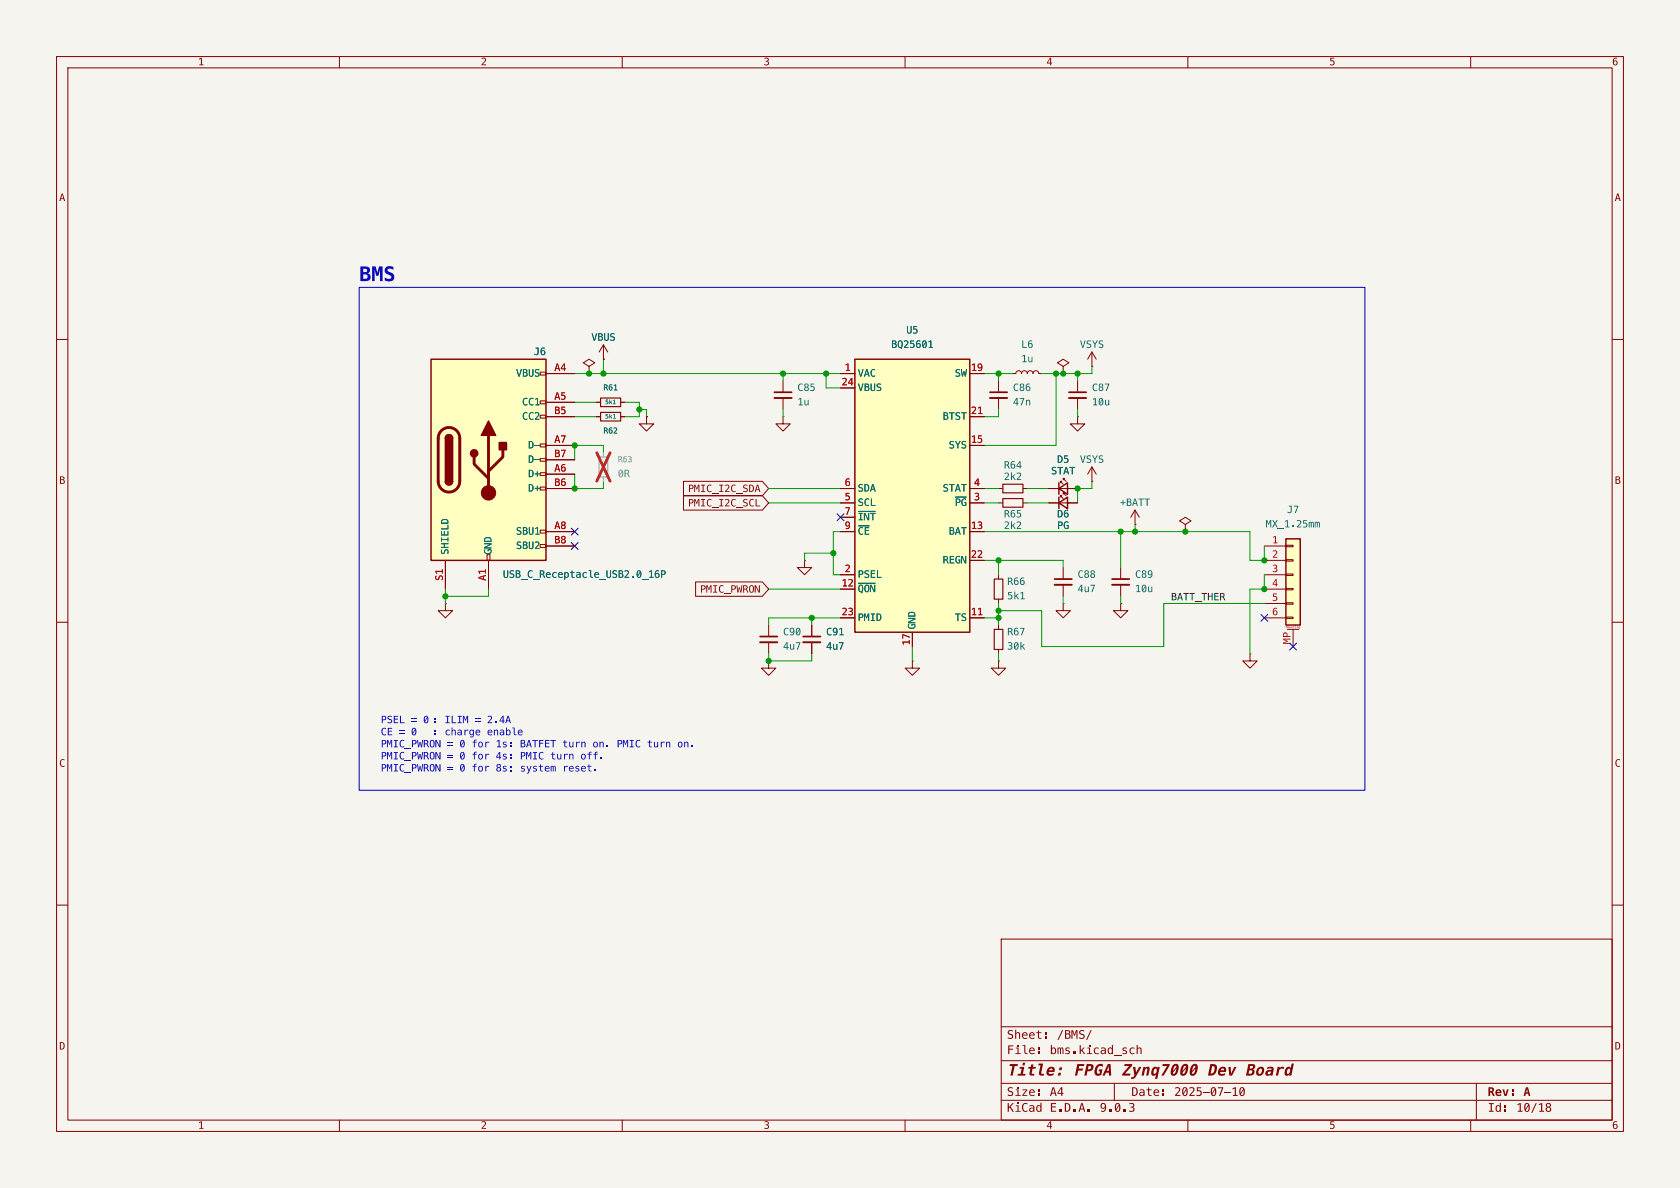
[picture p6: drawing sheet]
<svg xmlns="http://www.w3.org/2000/svg" width="297mm" height="210mm" viewBox="0 0 297 210" stroke-linecap="round" stroke-linejoin="round" font-family="sans-serif">
<path d="M0 0h297v210h-297z" fill="#f5f4ef" stroke="#f5f4ef" stroke-width=".18"/>
<g fill="none" stroke="#840000" stroke-width=".18">
<path d="M10 10h277v190h-277zM12 12h273v186h-273zM60 10v2M110 10v2M160 10v2M210 10v2M260 10v2M10 60h2M285 60h2M10 110h2M285 110h2M10 160h2"/>
<path d="M177 166h108v32h-108zM285 160h2M60 198v2M110 198v2M160 198v2M210 198v2M260 198v2"/>
</g>
<g fill="#840000">
<path d="M205.5 192.6h.3v.4h-.3z"/>
<path d="M205.5 193.4h.3v.3h-.3z"/>
<path d="M219.3 192.3l.1-.1a.56 .56 0 0 1 .6 .2 .56 .56 0 0 1 .1 .6 .53 .53 0 0 1-.2 .7 .53 .53 0 0 1-.7-.1v-.2h.2a.29 .29 0 0 0 .4 .1 .29 .29 0 0 0 .1-.4l-.1-.4-.4 .7h-.2l-.1-.4h.2v.2l.5-.7a.29 .29 0 0 0-.4-.1 .29 .29 0 0 0-.1 .4v.2h-.2z"/>
</g>
<path d="M177 194.5h108" fill="none" stroke="#840000" stroke-width=".18"/>
<g fill="#840000">
<path d="M192.3 196.1h.4v.4h-.4z"/>
<path d="M199.7 195h.2a.41 .41 0 0 1 .6 .1 .41 .41 0 0 1-.2 .6 .47 .47 0 0 1 .2 .7 .47 .47 0 0 1-.7 .1h-.2v-.2l.2 .1a.34 .34 0 0 0 .6-.3 .34 .34 0 0 0-.5-.3v-.2a.29 .29 0 0 0 .4 0 .29 .29 0 0 0 0-.4 .29 .29 0 0 0-.4 0h-.2z"/>
</g>
<path d="M177 191.5h108" fill="none" stroke="#840000" stroke-width=".18"/>
<g fill="#840000">
<path d="M183.5 192.6h.3v.4h-.3z"/>
<path d="M183.5 193.4h.3v.3h-.3z"/>
<path d="M266 195.4h.3v.4h-.3z"/>
<path d="M266 196.2h.3v.3h-.3z"/>
<path d="M273.4 195.1a.43 .43 0 0 1 .7 0 .43 .43 0 0 1-.2 .6 .47 .47 0 0 1 0 .9 .47 .47 0 0 1-.7-.5h.3a.3 .3 0 0 0 .4 .2 .3 .3 0 0 0 0-.4 .3 .3 0 0 0-.4 .1l-.3 .1 .1-.2 .3-.2-.3-.3h.2a.26 .26 0 0 0 .4 .2 .26 .26 0 0 0 0-.4 .26 .26 0 0 0-.4 .1l-.2 .1z"/>
</g>
<path d="M177 187.5h108" fill="none" stroke="#840000" stroke-width=".18"/>
<g fill="#840000">
<path d="M180.8 187.9h.4l-.1 .4h-.4z"/>
<path d="M185.3 188.8a.64 .64 0 0 1 .9-.2 .64 .64 0 0 1 .2 .9h-1a.37 .37 0 0 0 .2 .4 .37 .37 0 0 0 .4-.1l.3-.1-.1 .4h-.1a.69 .69 0 0 1-.9 0 .69 .69 0 0 1-.1-.9h1a.31 .31 0 0 0-.3-.3 .31 .31 0 0 0-.3 .3h-.4z"/>
<path d="M187.3 188.7h.5l-.1 .5h-.5z"/>
<path d="M187.1 189.6h.5l-.1 .5h-.5z"/>
<path d="M182.1 185.3a.5 .5 0 0 1 .6-.1 .5 .5 0 0 1 .2 .6h-.8a.43 .43 0 0 0 .3 .4 .43 .43 0 0 0 .5-.1v.2l-.4 .1a.56 .56 0 0 1-.6-.8h.9a.31 .31 0 0 0-.4-.3 .31 .31 0 0 0-.3 .3h-.2z"/>
<path d="M183.5 185.2h.3v.4h-.3z"/>
<path d="M183.5 186h.3v.3h-.3z"/>
<path d="M199.8 185.3l.2-.1a.38 .38 0 0 1 .6 .2 .42 .42 0 0 0-.6 .1 .42 .42 0 0 0 0 .5 .42 .42 0 0 0 .6 .1 .39 .39 0 0 1-.7 .2 .69 .69 0 0 1-.1-1z"/>
<path d="M200.9 184.7h.2v.7l.3-.2a.36 .36 0 0 1 .4 .4v.7h-.2v-.7a.26 .26 0 0 0-.3-.3 .26 .26 0 0 0-.2 .4v.6h-.2z"/>
</g>
<path d="M177 181.5h108" fill="none" stroke="#840000" stroke-width=".18"/>
<g fill="#840000">
<path d="M184.8 182.5h.3v.4h-.3z"/>
<path d="M184.8 183.3h.3v.3h-.3z"/>
</g>
<g fill="none" stroke="#840000" stroke-width=".18">
<path d="M105.4 71.1h.8M109.7 71.1h.8M138.4 73.7v1.2h1.3l-1.3 1.3-1.2-1.3h1.2M138.4 73.7h.1M138.4 67.3v2M138.4 70.4v2M176.5 67.3v2M176.5 70.4v2M188 64.8l1-.7-1-.6-1.1 .6 1.1 .7v1.2M188 66h.1M190.5 73.7v1.2h1.3l-1.3 1.3-1.3-1.3h1.3M190.5 73.7h.1"/>
<path d="M190.5 67.3v2M190.5 70.4v2M142.2 99.1v1.2h1.3l-1.3 1.3-1.2-1.3h1.2M142.2 99.1h.1M176.5 86.4h.8M176.5 88.9h.8M180.8 86.4h.8M180.8 88.9h.8M185.4 86.4h5.1M185.4 88.9h5.1M187.5 85.3v-.2h.2h-.2l.5 .5M187.5 87.9v-.3h.2h-.2l.5 .5"/>
<path d="M188 84.8v-.2h.2h-.2l.5 .5M188 87.4v-.3h.2h-.2l.5 .5M193 85.1h.1M193 82.6l-.7 1.2M193 82.6l.8 1.2M193 82.6v2.5M176.5 116.8v1.3h1.3l-1.3 1.3-1.2-1.3h1.2M176.5 116.8h.1M176.5 101.6v.8M176.5 105.9v.8M176.5 110.5v.8M176.5 114.8v.8"/>
<path d="M188 106.7v1.3h1.2l-1.2 1.2-1.3-1.2h1.3M188 106.7h.1M188 100.3v2.1M188 103.4v2M198.1 100.3v2.1M198.1 103.4v2M197 191.5v3M261 191.5v6.5"/>
</g>
<path d="M136.9 69.3h3.1M175 69.3h3.1M189 69.3h3M186.4 102.4h3.1M196.6 102.4h3" fill="none" stroke="#840000" stroke-width=".3"/>
<path d="M136.9 70.4h3.1M175 70.4h3.1M189 70.4h3M186.4 103.4h3.1M196.6 103.4h3" fill="none" stroke="#840000" stroke-width=".33"/>
<path d="M187.2 86.4l1.5-1.1v2.1zM187.2 88.9l1.5-1v2zM187.2 85.3v2.1M187.2 87.9v2" fill="none" stroke="#840000" stroke-width=".25"/>
<path d="M106.2 70.4h3.5v1.5h-3.5zM177.3 88.1h3.5v1.6h-3.5zM177.3 85.6h3.5v1.5h-3.5zM175.8 111.3h1.5v3.5h-1.5zM175.8 102.4h1.5v3.5h-1.5z" fill="none" stroke="#840000" stroke-width=".2"/>
<path d="M227.3 95.3h2.6v15.2h-2.6z" fill="#ffffc2"/>
<path d="M227.3 95.3h2.6v15.2h-2.6z" fill="none" stroke="#840000" stroke-width=".25"/>
<path d="M227.3 96.4h1.3v.2h-1.3zM227.3 98.9h1.3v.3h-1.3zM227.3 101.5h1.3v.2h-1.3zM227.3 104h1.3v.3h-1.3zM227.3 106.6h1.3v.2h-1.3zM227.3 109.1h1.3v.2h-1.3zM227.6 111.3h2" fill="none" stroke="#840000" stroke-width=".18"/>
<path d="M229.6 110.8l.2-.1v.4h-.2l.2-.1h-.2v-.1h.2l-.1-.1-.1 .1z" fill="#840000"/>
<g fill="none" stroke="#840000" stroke-width=".18">
<path d="M193 64.8h.1M193 62.2l-.7 1.3M193 62.2l.8 1.3M193 62.2v2.6M223.5 96.5h3.8M223.5 99.1h3.8M221 115.6v1.2h1.2l-1.2 1.3-1.3-1.3h1.3M221 115.6h.1M223.5 101.6h3.8M223.5 104.1h3.8M223.5 106.7h3.8M223.5 109.2h3.8"/>
<path d="M228.6 111.3v3"/>
</g>
<path d="M76.2 63.5h20.3v35.6h-20.3z" fill="#ffffc2"/>
<g fill="none" stroke="#840000" stroke-width=".18">
<path d="M95.5 70.9h1v.5h-1zM95.5 73.4h1v.5h-1zM95.5 78.5h1v.5h-1zM96.5 66h5.1M96.5 71.1h5.1M96.5 73.7h5.1M96.5 78.7h5.1M78.7 99.1v5M86.1 98h.5v1.1h-.5zM86.4 99.1v5M95.5 81h1v.5h-1zM95.5 83.6h1v.5h-1z"/>
<path d="M95.5 86.1h1v.5h-1zM95.5 93.7h1v.5h-1zM95.5 96.3h1v.5h-1zM96.5 81.3h5.1M96.5 83.8h5.1M96.5 86.4h5.1M96.5 94h5.1M96.5 96.5h5.1"/>
</g>
<path d="M76.2 63.5h20.3v35.6h-20.3zM78.7 77.5a.64 .64 0 0 1 .7-.7 .64 .64 0 0 1 .6 .7M78.7 85.1a.64 .64 0 0 0 .7 .6 .64 .64 0 0 0 .6-.6" fill="none" stroke="#840000" stroke-width=".25"/>
<path d="M78 76.1a1.9 1.9 0 0 1 2.1-.4 1.9 1.9 0 0 1 1.2 1.8v7.6a1.91 1.91 0 0 1-1.9 1.9 1.91 1.91 0 0 1-1.9-1.9v-7.8l.1-.6zM86.4 77v10.1M88.9 79.5v1.3l-2.5 2.5M83.8 80.8v1.2l2.6 2.6" fill="none" stroke="#840000" stroke-width=".51"/>
<g fill="#840000" stroke="#840000" stroke-width=".25">
<path d="M78.7 77.5h1.3v7.6h-1.3z"/>
<path d="M78.9 77a.64 .64 0 0 1 .7-.1 .64 .64 0 0 1 .4 .6h-1.3z"/>
<path d="M78.7 85.1h1.3a.64 .64 0 0 1-.6 .6 .64 .64 0 0 1-.7-.6z"/>
<path d="M86.4 74.4l1.2 2.6h-2.5z"/>
<path d="M88.3 78.2h1.2v1.3h-1.2z"/>
<circle cx="83.8" cy="80.1" r=".63"/>
</g>
<circle cx="86.4" cy="87.1" r="1.27" fill="#840000" stroke="#840000" stroke-width=".18"/>
<g fill="#006464">
<path d="M115.9 100.9h.1a.31 .31 0 0 1 .5 .1h-.2a.37 .37 0 0 0-.4 .4 .41 .41 0 0 1 .6 .1 .41 .41 0 0 1-.2 .6 .41 .41 0 0 1-.5-.3l.1-.1a.25 .25 0 0 0 .4 .2 .25 .25 0 0 0 .1-.4 .25 .25 0 0 0-.4 .1l-.2 .1v-.5z"/>
<path d="M116.9 100.8h.4a.42 .42 0 0 1 .4 .6 .42 .42 0 0 1-.6 .2v.5h-.2v-.6h.4a.24 .24 0 0 0 .2-.3 .24 .24 0 0 0-.2-.2h-.2v.5h-.2z"/>
</g>
<g fill="none" stroke="#840000" stroke-width=".18">
<path d="M104.1 64.8l1.1-.7-1.1-.6-1 .6 1 .7v1.2M104.1 66h.1M105.4 73.7h.8M109.7 73.7h.8M114.3 73.7v1.2h-1.3l1.3 1.3 1.3-1.3h-1.3M114.3 73.7h.1M179.1 66h.5l.1-.3 .4-.2 .3 .2 .2 .3 .1-.3 .4-.2 .4 .2 .1 .3 .2-.3 .3-.2 .4 .2 .1 .3 .2-.3 .3-.2 .4 .2 .1 .3h.5M209.5 92.7l1.1-.6-1.1-.7-1 .7 1 .6v1.3M209.5 94h.1M78.7 106.7v1.3h-1.2l1.2 1.2 1.3-1.2h-1.3M78.7 106.7h.1M198.1 106.7v1.3h1.3l-1.3 1.2-1.3-1.2h1.3"/>
<path d="M198.1 106.7h.1"/>
</g>
<path d="M105.9 80.8h1.5v3.5h-1.5z" fill="none" stroke="#9c9b98" stroke-width=".2"/>
<path d="M106.7 80v.8M106.7 84.3v.8" fill="none" stroke="#9c9b98" stroke-width=".18"/>
<path d="M105.5 80l2.4 5.1M107.9 80l-2.4 5.1" fill="none" stroke="#e12e31" stroke-width=".46"/>
<path d="M106.2 72.9h3.5v1.5h-3.5z" fill="none" stroke="#840000" stroke-width=".2"/>
<path d="M151.1 63.5h20.3v48.3h-20.3z" fill="#ffffc2"/>
<path d="M151.1 63.5h20.3v48.3h-20.3z" fill="none" stroke="#840000" stroke-width=".25"/>
<g fill="none" stroke="#840000" stroke-width=".18">
<path d="M106.7 63.5h.1M106.7 61l.7 1.2M106.7 61l-.8 1.2M106.7 61v2.5M148.6 66h2.5M171.4 73.7h2.6M120.8 85.1h14l1.1 1.3-1.1 1.2h-14zM120.8 87.6h14l1.1 1.3-1.1 1.3h-14zM148.6 86.4h2.5M148.6 88.9h2.5M148.6 91.4h2.5M148.6 94h2.5"/>
<path d="M171.4 86.4h2.6M200.7 92.7h.1M200.7 90.2l-.8 1.2M200.7 90.2l.7 1.2M200.7 90.2v2.5M123 102.9h11.8l1.1 1.2-1.1 1.3h-11.8zM135.9 116.8v1.3h1.3l-1.3 1.3-1.3-1.3h1.3M135.9 116.8h.1M135.9 110.5v2M135.9 113.5v2.1M143.5 110.5v2M143.5 113.5v2.1"/>
<path d="M148.6 101.6h2.5M161.3 116.8v1.3h1.3l-1.3 1.3-1.3-1.3h1.3M161.3 116.8h.1M171.4 109.2h2.6"/>
</g>
<path d="M151.8 90.4h2.9M151.8 103.1h2.9" fill="none" stroke="#006464" stroke-width=".18"/>
<path d="M134.4 112.5h3M142 112.5h3" fill="none" stroke="#840000" stroke-width=".3"/>
<path d="M134.4 113.5h3M142 113.5h3" fill="none" stroke="#840000" stroke-width=".33"/>
<g fill="none" stroke="#009600" stroke-width=".18">
<path d="M101.6 66h47M101.6 73.7h3.8M101.6 71.1h3.8M106.7 63.5v2.5M110.5 71.1h2.5v2.6h-2.5M113 72.4h1.3v1.3M138.4 66v1.3M138.4 72.4v1.3M146 66v2.6h2.6M174 66h5.1M176.5 66v1.3M176.5 72.4v1.3h-2.5"/>
<path d="M186.7 66v12.7h-12.7M190.5 66v1.3M190.5 72.4v1.3M193 64.8v1.2h-8.9M101.6 83.8v2.6h5.1v-1.3M106.7 80v-1.3h-5.1v2.6M135.9 86.4h12.7M135.9 88.9h12.7M147.3 97.8h-5.1v1.3M148.6 94h-1.3v7.6h1.3M174 86.4h2.5M174 88.9h2.5"/>
<path d="M174 99.1h14v1.2M174 94h47v5.1h2.5v-2.6M176.5 99.1v2.5M181.6 86.4h3.8M181.6 88.9h3.8M193 85.1v1.3h-2.5v2.5M198.1 94v6.3M200.7 92.7v1.3M78.7 104.1v2.6M86.4 104.1v1.3h-7.7M135.9 115.6v1.2h7.6v-1.2M135.9 104.1h12.7"/>
<path d="M143.5 109.2v1.3M148.6 109.2h-12.7v1.3M161.3 114.3v2.5M174 109.2h2.5M176.5 106.7v3.8M176.5 115.6v1.2M188 105.4v1.3M198.1 105.4v1.3M223.5 106.7h-17.8v7.6h-21.6v-6.3h-7.6M223.5 101.6v2.5h-2.5v11.5"/>
</g>
<path d="M101 93.4l1.2 1.2M101 95.9l1.2 1.2M102.2 93.4l-1.2 1.2M102.2 95.9l-1.2 1.2M148 90.8l1.2 1.2M149.2 90.8l-1.2 1.2M222.9 108.6l1.2 1.2M224.1 108.6l-1.2 1.2M228 113.7l1.2 1.2M229.2 113.7l-1.2 1.2" fill="none" stroke="#000084" stroke-width=".18"/>
<g fill="#0000c2">
<path d="M78.8 126.5h.7v.2h-.3v1h.3v.1h-.7v-.1h.2v-1h-.2z"/>
<path d="M84 127.4h.9v.2h-.9z"/>
<path d="M84 127h.9v.1h-.9z"/>
<path d="M76.8 129h.3v.3h-.3z"/>
<path d="M76.8 129.7h.3v.3h-.3z"/>
<path d="M84.2 129.1a.43 .43 0 0 1 .5-.1 .43 .43 0 0 1 .2 .5h-.7l.2 .3h.5a.41 .41 0 0 1-.7 .1l-.1-.5h.7l-.3-.3-.4 .3z"/>
<path d="M90.6 128.6h.4v1.1l.3 .1v.2l-.4-.2-.1-1.1h-.2z"/>
<path d="M91.7 129.1a.43 .43 0 0 1 .5-.1 .43 .43 0 0 1 .2 .5h-.7l.2 .3h.5a.41 .41 0 0 1-.7 .1l-.2-.5h.7l-.2-.3-.5 .3z"/>
<path d="M85.8 131.1h.2v.2l.1-.2 .4 .1v.1h-.3l-.2 .1v.7h-.2z"/>
<path d="M102.8 131.1h.1v.2l.3-.2 .2 .1 .1 .9h-.1l-.1-.7-.1-.2-.3 .3v.6h-.1z"/>
<path d="M117.7 131.1h.2v.2l.2-.2 .3 .1 .1 .9h-.2v-.7l-.2-.2-.2 .3v.6h-.2z"/>
<path d="M85.8 133.3h.2v.2l.1-.2h.4v.2l-.3-.1-.2 .1v.7h-.2z"/>
<path d="M100.6 133.3h.2v.1l.2-.2 .3 .1 .1 .9h-.2v-.7l-.2-.1-.2 .2v.6h-.2z"/>
<path d="M102.8 133.4a.45 .45 0 0 1 .7 0 .45 .45 0 0 1-.1 .7 .45 .45 0 0 1-.6 0l-.1-.3h.2a.29 .29 0 0 0 .3 .3 .29 .29 0 0 0 .2-.5l-.2-.2a.28 .28 0 0 0-.3 .4h-.2z"/>
<path d="M103.8 133.3h.3v-.2a.26 .26 0 0 1 .2-.2 .26 .26 0 0 1 .3 .1l-.3 .1v.2h.3v.1h-.3v.8h-.2v-.8h-.3z"/>
<path d="M104.9 133.3h.3v-.2a.26 .26 0 0 1 .2-.2 .26 .26 0 0 1 .3 .1l-.4 .1v.2h.4v.1h-.4v.8h-.1v-.8h-.3z"/>
<path d="M106.2 133.9h.3v.3h-.3z"/>
<path d="M85.8 135.4h.2v.2l.1-.2h.4v.2l-.3-.1-.2 .2v.7h-.2z"/>
<path d="M97.4 135.4l.1 .1 .2-.1 .1 .1 .1-.1a.21 .21 0 0 1 .3 0 .21 .21 0 0 1 0 .2v.8h-.1l-.1-.9-.1 .1v.8h-.2l-.1-.9-.1 .9h-.1z"/>
<path d="M104 135.1h.2v.3h.4v.1h-.4v.7h.4a.28 .28 0 0 1-.4 .2 .28 .28 0 0 1-.2-.3v-.6h-.2v-.1h.2z"/>
<path d="M105.1 136h.3v.4h-.3z"/>
</g>
<path d="M63.5 50.8h177.8v88.9h-177.8z" fill="none" stroke="#0000c2" stroke-width=".18"/>
<path d="M105.4 71.1h.8M109.7 71.1h.8" fill="none" stroke="#840000" stroke-width=".18"/>
<g fill="#006464">
<path d="M115.9 100.9h.1a.31 .31 0 0 1 .5 .1h-.2a.37 .37 0 0 0-.4 .4 .41 .41 0 0 1 .6 .1 .41 .41 0 0 1-.2 .6 .41 .41 0 0 1-.5-.3l.1-.1a.25 .25 0 0 0 .4 .2 .25 .25 0 0 0 .1-.4 .25 .25 0 0 0-.4 .1l-.2 .1v-.5z"/>
<path d="M116.9 100.8h.4a.42 .42 0 0 1 .4 .6 .42 .42 0 0 1-.6 .2v.5h-.2v-.6h.4a.24 .24 0 0 0 .2-.3 .24 .24 0 0 0-.2-.2h-.2v.5h-.2z"/>
</g>
<g fill="none" stroke="#840000" stroke-width=".18">
<path d="M96.5 66h5.1M96.5 71.1h5.1M96.5 73.7h5.1M96.5 78.7h5.1M104.1 66h.1M105.4 73.7h.8M106.7 63.5h.1M109.7 73.7h.8M114.3 73.7h.1M148.6 66h2.5M171.4 73.7h2.6M78.7 99.1v5"/>
<path d="M86.4 99.1v5M96.5 81.3h5.1M96.5 83.8h5.1M96.5 86.4h5.1M96.5 94h5.1M96.5 96.5h5.1M148.6 86.4h2.5M148.6 94h2.5M148.6 88.9h2.5M148.6 91.4h2.5M171.4 86.4h2.6M185.4 86.4h1.8"/>
<path d="M185.4 88.9h1.8M188.7 86.4h1.8M188.7 88.9h1.8M143.5 110.5v2M143.5 113.5v2.1M148.6 101.6h2.5M171.4 109.2h2.6"/>
</g>
<path d="M106.7 80v.8M106.7 84.3v.8" fill="none" stroke="#9c9b98" stroke-width=".18"/>
<path d="M105.5 80l2.4 5.1M107.9 80l-2.4 5.1" fill="none" stroke="#e12e31" stroke-width=".46"/>
<path d="M151.8 90.4h2.9M151.8 103.1h2.9" fill="none" stroke="#006464" stroke-width=".18"/>
<g fill="#009600" stroke="#009600" stroke-width=".18">
<circle cx="78.7" cy="105.4" r=".46"/>
<circle cx="113" cy="72.4" r=".46"/>
<circle cx="176.5" cy="109.2" r=".46"/>
<circle cx="176.5" cy="99.1" r=".46"/>
<circle cx="176.5" cy="108" r=".46"/>
<circle cx="176.5" cy="66" r=".46"/>
<circle cx="143.5" cy="109.2" r=".46"/>
<circle cx="147.3" cy="97.8" r=".46"/>
<circle cx="200.7" cy="94" r=".46"/>
<circle cx="186.7" cy="66" r=".46"/>
<circle cx="198.1" cy="94" r=".46"/>
<circle cx="190.5" cy="86.4" r=".46"/>
<circle cx="190.5" cy="66" r=".46"/>
<circle cx="188" cy="66" r=".46"/>
<circle cx="223.5" cy="104.1" r=".46"/>
<circle cx="223.5" cy="99.1" r=".46"/>
<circle cx="209.5" cy="94" r=".46"/>
<circle cx="101.6" cy="86.4" r=".46"/>
<circle cx="104.1" cy="66" r=".46"/>
<circle cx="101.6" cy="78.7" r=".46"/>
<circle cx="106.7" cy="66" r=".46"/>
<circle cx="135.9" cy="116.8" r=".46"/>
<circle cx="138.4" cy="66" r=".46"/>
<circle cx="146" cy="66" r=".46"/>
</g>
<text font-size="3.5" fill="#0000c2" x="63.5" y="50.7">BMS</text>
<g font-size="2.8" fill="#840000">
<text x="178" y="190.9">Title:</text>
<text x="189.8" y="190.9">FPGA Zynq7000</text>
<text x="213.4" y="190.9">Dev Board</text>
</g>
<g font-size="2.1" fill="#840000">
<text x="178" y="184.2">Sheet:</text>
<text x="186.8" y="184.2">/BMS/</text>
<text x="178" y="186.9">File:</text>
<text x="185.6" y="186.9">bms.kicad_sch</text>
<text x="178" y="197.1">KiCad</text>
<text x="178" y="194.3">Size:</text>
<text x="185.6" y="197.1">E.D.A.</text>
<text x="185.6" y="194.3">A4</text>
<text x="194.4" y="197.1">9.0.3</text>
<text x="200" y="194.3">Date:</text>
<text x="207.6" y="194.3">2025-07-10</text>
<text x="263" y="194.3">Rev:</text>
<text x="263" y="197.1">Id:</text>
<text x="268.1" y="197.1">10/18</text>
<text x="269.3" y="194.3">A</text>
</g>
<g font-size="1.8" fill="#840000">
<text x="35" y="12.1">1</text>
<text x="85" y="12.1">2</text>
<text x="135" y="12.1">3</text>
<text x="185" y="12.1">4</text>
<text x="235" y="12.1">5</text>
<text x="285" y="12.1">6</text>
<text x="10.5" y="36.1">A</text>
<text x="285.5" y="36.1">A</text>
<text x="10.5" y="86.1">B</text>
<text x="121.6" y="87.5">PMIC_I2C_SDA</text>
<text x="285.5" y="86.1">B</text>
<text x="121.6" y="90">PMIC_I2C_SCL</text>
<text x="123.8" y="105.3">PMIC_PWRON</text>
<text x="10.5" y="136.1">C</text>
<text x="285.5" y="136.1">C</text>
<text x="10.5" y="186.1">D</text>
<text x="285.5" y="186.1">D</text>
<text x="35" y="200.1">1</text>
<text x="85" y="200.1">2</text>
<text x="135" y="200.1">3</text>
<text x="185" y="200.1">4</text>
<text x="235" y="200.1">5</text>
<text x="285" y="200.1">6</text>
</g>
<g font-size="1.8" fill="#006464">
<text x="160.2" y="59.5">U5</text>
<text x="94.4" y="63.3">J6</text>
<text x="104.5" y="60.7">VBUS</text>
<text x="157.5" y="62">BQ25601</text>
<text x="180.5" y="62">L6</text>
<text x="180.5" y="64.5">1u</text>
<text x="190.9" y="62">VSYS</text>
<text x="91.2" y="67.1">VBUS</text>
<text x="141" y="69.6">C85</text>
<text x="151.6" y="67.1">VAC</text>
<text x="151.6" y="69.6">VBUS</text>
<text x="168.8" y="67.1">SW</text>
<text x="179.1" y="69.6">C86</text>
<text x="193" y="69.6">C87</text>
<text x="92.3" y="72.2">CC1</text>
<text x="92.3" y="74.7">CC2</text>
<text x="141" y="72.2">1u</text>
<text x="166.7" y="74.7">BTST</text>
<text x="179.1" y="72.2">47n</text>
<text x="193" y="72.2">10u</text>
<text x="93.4" y="79.8">D-</text>
<text x="93.4" y="82.3">D-</text>
<text x="167.7" y="79.8">SYS</text>
<text x="177.5" y="83.3">R64</text>
<text x="186.9" y="82.3">D5</text>
<text x="190.9" y="82.3">VSYS</text>
<text x="93.4" y="84.9">D+</text>
<text x="93.4" y="87.4">D+</text>
<text x="151.6" y="87.4">SDA</text>
<text x="151.6" y="89.9">SCL</text>
<text x="166.7" y="87.4">STAT</text>
<text x="168.8" y="89.9">~{PG}</text>
<text x="177.5" y="85.4">2k2</text>
<text x="185.8" y="84.3">STAT</text>
<text x="198" y="89.9">+BATT</text>
<text x="91.2" y="95">SBU1</text>
<text x="151.6" y="92.5">~{INT}</text>
<text x="151.6" y="95">~{CE}</text>
<text x="167.7" y="95">BAT</text>
<text x="177.5" y="92">R65</text>
<text x="177.5" y="94">2k2</text>
<text x="186.9" y="92">D6</text>
<text x="186.9" y="94">PG</text>
<text x="223.8" y="93.7">MX_1.25mm</text>
<text x="227.5" y="91.2">J7</text>
<text x="79.8" y="98" transform="rotate(-90 79.8 98)">SHIELD</text>
<text x="87.4" y="98" transform="rotate(-90 87.4 98)">GND</text>
<text x="91.2" y="97.6">SBU2</text>
<text x="166.7" y="100.1">REGN</text>
<text x="88.9" y="102.6">USB_C_Receptacle_USB2.0_16P</text>
<text x="151.6" y="102.6">PSEL</text>
<text x="151.6" y="105.2">~{QON}</text>
<text x="178.1" y="103.9">R66</text>
<text x="178.1" y="106.4">5k1</text>
<text x="190.5" y="102.6">C88</text>
<text x="190.5" y="105.2">4u7</text>
<text x="200.7" y="102.6">C89</text>
<text x="200.7" y="105.2">10u</text>
<text x="138.4" y="112.8">C90</text>
<text x="146" y="112.8">C91</text>
<text x="151.6" y="110.3">PMID</text>
<text x="162.3" y="111.3" transform="rotate(-90 162.3 111.3)">GND</text>
<text x="168.8" y="110.3">TS</text>
<text x="178.1" y="112.8">R67</text>
<text x="138.4" y="115.3">4u7</text>
<text x="146" y="115.3">4u7</text>
<text x="178.1" y="115.3">30k</text>
</g>
<g font-size="1.8" fill="#a90000">
<text x="98" y="65.8">A4</text>
<text x="149.3" y="65.8">1</text>
<text x="171.7" y="65.8">19</text>
<text x="98" y="70.9">A5</text>
<text x="148.8" y="68.3">24</text>
<text x="98" y="73.4">B5</text>
<text x="171.7" y="73.4">21</text>
<text x="98" y="78.5">A7</text>
<text x="98" y="81">B7</text>
<text x="98" y="83.6">A6</text>
<text x="171.7" y="78.5">15</text>
<text x="98" y="86.1">B6</text>
<text x="149.3" y="86.1">6</text>
<text x="149.3" y="88.6">5</text>
<text x="172.2" y="86.1">4</text>
<text x="172.2" y="88.6">3</text>
<text x="98" y="93.7">A8</text>
<text x="149.3" y="91.2">7</text>
<text x="149.3" y="93.7">9</text>
<text x="171.7" y="93.7">13</text>
<text x="98" y="96.3">B8</text>
<text x="149.3" y="101.3">2</text>
<text x="171.7" y="98.8">22</text>
<text x="224.9" y="96.3">1</text>
<text x="224.9" y="98.8">2</text>
<text x="224.9" y="101.3">3</text>
<text x="78.5" y="102.7" transform="rotate(-90 78.5 102.7)">S1</text>
<text x="86.1" y="102.7" transform="rotate(-90 86.1 102.7)">A1</text>
<text x="148.8" y="103.9">12</text>
<text x="224.9" y="103.9">4</text>
<text x="224.9" y="106.4">5</text>
<text x="148.8" y="109">23</text>
<text x="171.7" y="109">11</text>
<text x="224.9" y="109">6</text>
<text x="228.3" y="113.8" transform="rotate(-90 228.3 113.8)">MP</text>
<text x="161" y="114.1" transform="rotate(-90 161 114.1)">17</text>
</g>
<text font-size="1.8" fill="#939391" x="109.2" y="84.9">0R</text>
<text font-size="1.8" fill="#0f0f0f" x="207" y="106.3">BATT_THER</text>
<g font-size="1.8" fill="#0000c2">
<text x="67.3" y="128.1">PSEL = 0 :</text>
<text x="67.3" y="130.2">CE = 0 :</text>
<text x="77.8" y="130.2">charge</text>
<text x="80" y="128.1">ILIM</text>
<text x="85.3" y="128.1">= 2.4A</text>
<text x="85.3" y="130.2">enable</text>
<text x="67.3" y="132.3">PMIC_PWRON= 0 for</text>
<text x="67.3" y="134.5">PMIC_PWRON= 0 for</text>
<text x="67.3" y="136.6">PMIC_PWRON= 0 for</text>
<text x="87.6" y="132.3">1s:</text>
<text x="87.6" y="134.5">4s:</text>
<text x="87.6" y="136.6">8s:</text>
<text x="91.9" y="132.3">BATFET turn</text>
<text x="91.9" y="134.5">PMIC turn</text>
<text x="91.9" y="136.6">system</text>
<text x="99.4" y="136.6">reset.</text>
<text x="104.7" y="132.3">on.</text>
<text x="109" y="132.3">PMIC turn</text>
<text x="119.7" y="132.3">on.</text>
</g>
<g font-size="1.4" fill="#006464">
<text x="106.7" y="69.4">R61</text>
<text x="106.7" y="77">R62</text>
</g>
<text font-size="1.4" fill="#939391" x="109.2" y="82.1">R63</text>
<g font-size="1.1" fill="#006464">
<text x="107" y="71.7">5k1</text>
<text x="107" y="74.3">5k1</text>
</g>
<text font-size=".5" fill="#840000" x="227.3" y="111.2">Mounting</text>
</svg>
